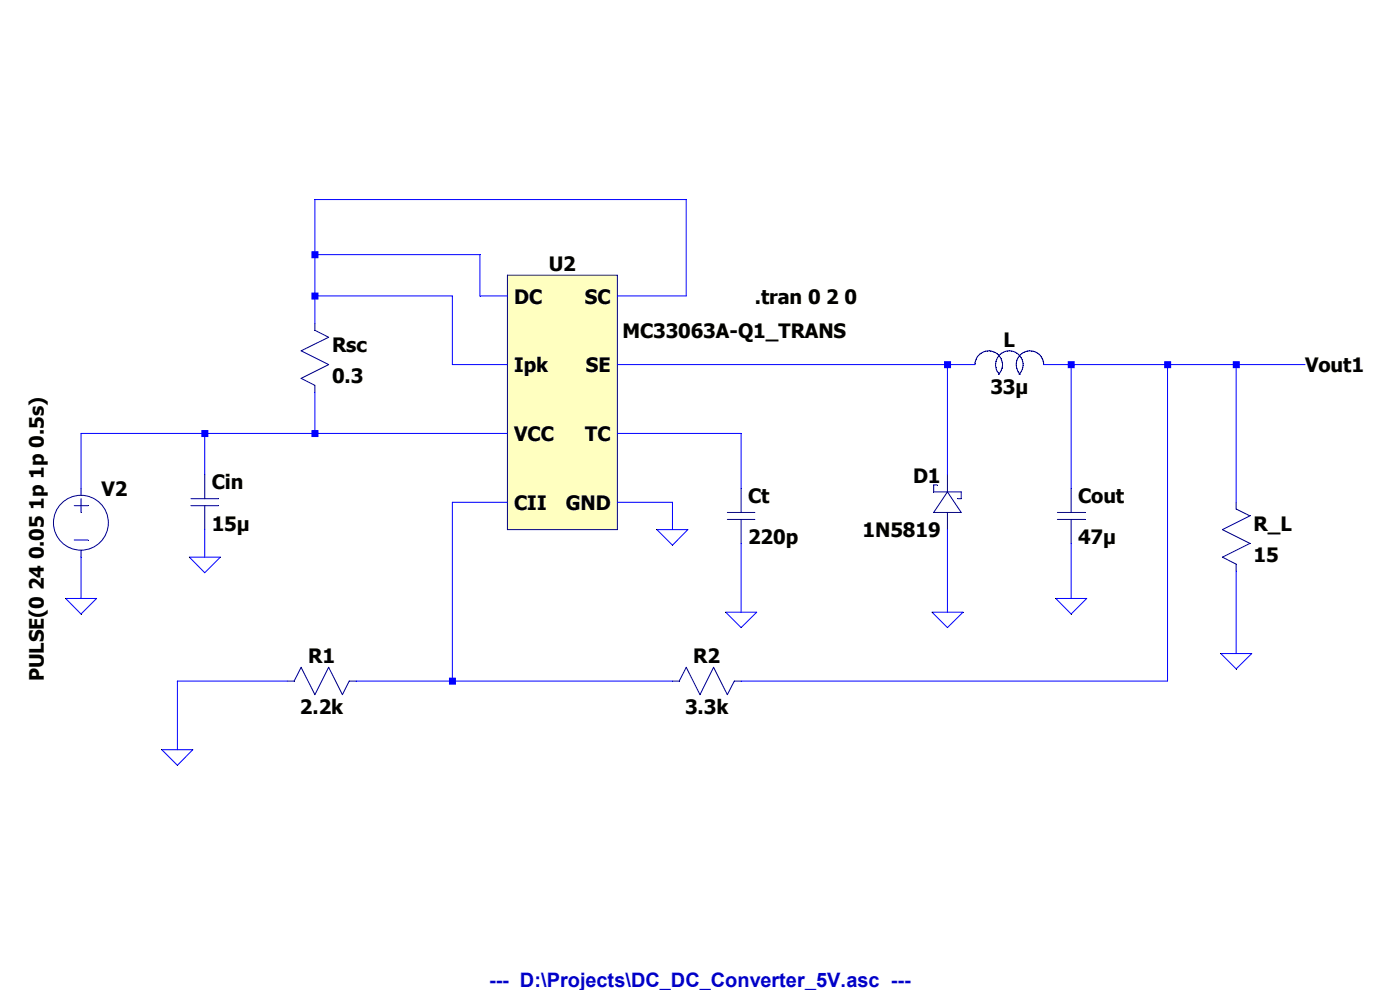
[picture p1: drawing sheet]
<svg xmlns="http://www.w3.org/2000/svg" width="297mm" height="210mm" viewBox="0 0 297 210" stroke-linecap="round" stroke-linejoin="round" font-family="sans-serif">
<path d="M15.7 107.3h3" fill="none" stroke="#00007f" stroke-width=".21"/>
<path d="M15.7 114.6h3" fill="none" stroke="#00007f" stroke-width=".21"/>
<path d="M17.2 105.8v2.9" fill="none" stroke="#00007f" stroke-width=".21"/>
<path d="M17.2 116.8v1.4" fill="none" stroke="#00007f" stroke-width=".21"/>
<path d="M17.2 103.6v1.5" fill="none" stroke="#00007f" stroke-width=".21"/>
<circle cx="17.2" cy="110.9" r="5.8" fill="none" stroke="#00007f" stroke-width=".21"/>
<path d="M107.7 58.4h23.3v54h-23.3z" fill="#ffffc0"/>
<path d="M107.7 58.4h23.3" fill="none" stroke="#00007f" stroke-width=".21"/>
<path d="M131 58.4v54" fill="none" stroke="#00007f" stroke-width=".21"/>
<path d="M107.7 112.4h23.3" fill="none" stroke="#00007f" stroke-width=".21"/>
<path d="M107.7 58.4v54" fill="none" stroke="#00007f" stroke-width=".21"/>
<path d="M66.8 81.7v1.5" fill="none" stroke="#00007f" stroke-width=".21"/>
<path d="M63.9 80.3l2.9 1.4" fill="none" stroke="#00007f" stroke-width=".21"/>
<path d="M69.7 77.3l-5.8 3" fill="none" stroke="#00007f" stroke-width=".21"/>
<path d="M63.9 74.4l5.8 2.9" fill="none" stroke="#00007f" stroke-width=".21"/>
<path d="M69.7 71.5l-5.8 2.9" fill="none" stroke="#00007f" stroke-width=".21"/>
<path d="M66.8 68.6v1.5" fill="none" stroke="#00007f" stroke-width=".21"/>
<path d="M66.8 70.1l2.9 1.4" fill="none" stroke="#00007f" stroke-width=".21"/>
<path d="M203.2 105.8h.7" fill="none" stroke="#00007f" stroke-width=".21"/>
<path d="M203.9 104.4v1.4" fill="none" stroke="#00007f" stroke-width=".21"/>
<path d="M198.1 104.4h5.8" fill="none" stroke="#00007f" stroke-width=".21"/>
<path d="M198.1 102.9v1.5" fill="none" stroke="#00007f" stroke-width=".21"/>
<path d="M198.1 102.9h.7" fill="none" stroke="#00007f" stroke-width=".21"/>
<path d="M198.1 108.7h5.8" fill="none" stroke="#00007f" stroke-width=".21"/>
<path d="M201 104.4l-2.9 4.3" fill="none" stroke="#00007f" stroke-width=".21"/>
<path d="M201 104.4l2.9 4.3" fill="none" stroke="#00007f" stroke-width=".21"/>
<path d="M201 108.7v3.7" fill="none" stroke="#00007f" stroke-width=".21"/>
<path d="M201 100.7v3.7" fill="none" stroke="#00007f" stroke-width=".21"/>
<path d="M157.2 110.2v5.1" fill="none" stroke="#00007f" stroke-width=".21"/>
<path d="M157.2 103.6v5.1" fill="none" stroke="#00007f" stroke-width=".21"/>
<path d="M154.3 108.7h5.8" fill="none" stroke="#00007f" stroke-width=".21"/>
<path d="M154.3 110.2h5.8" fill="none" stroke="#00007f" stroke-width=".21"/>
<path d="M211.8 79.1l.2 .3" fill="none" stroke="#00007f" stroke-width=".21"/>
<path d="M211.5 78.7l.3 .4" fill="none" stroke="#00007f" stroke-width=".21"/>
<path d="M211.4 78.4l.1 .3" fill="none" stroke="#00007f" stroke-width=".21"/>
<path d="M211.3 77.9l.1 .5" fill="none" stroke="#00007f" stroke-width=".21"/>
<path d="M211.2 77.5l.1 .4" fill="none" stroke="#00007f" stroke-width=".21"/>
<path d="M211.2 77.1v.4" fill="none" stroke="#00007f" stroke-width=".21"/>
<path d="M211.3 76.7l-.1 .4" fill="none" stroke="#00007f" stroke-width=".21"/>
<path d="M211.5 76.2l-.2 .5" fill="none" stroke="#00007f" stroke-width=".21"/>
<path d="M211.6 75.9l-.1 .3" fill="none" stroke="#00007f" stroke-width=".21"/>
<path d="M211.9 75.5l-.3 .4" fill="none" stroke="#00007f" stroke-width=".21"/>
<path d="M212.2 75.2l-.3 .3" fill="none" stroke="#00007f" stroke-width=".21"/>
<path d="M212.5 74.9l-.3 .3" fill="none" stroke="#00007f" stroke-width=".21"/>
<path d="M212.9 74.7l-.4 .2" fill="none" stroke="#00007f" stroke-width=".21"/>
<path d="M213.3 74.5l-.4 .2" fill="none" stroke="#00007f" stroke-width=".21"/>
<path d="M213.7 74.5h-.4" fill="none" stroke="#00007f" stroke-width=".21"/>
<path d="M214.1 74.4l-.4 .1" fill="none" stroke="#00007f" stroke-width=".21"/>
<path d="M214.1 74.4l.4 .1" fill="none" stroke="#00007f" stroke-width=".21"/>
<path d="M214.5 74.5h.5" fill="none" stroke="#00007f" stroke-width=".21"/>
<path d="M215 74.5l.4 .2" fill="none" stroke="#00007f" stroke-width=".21"/>
<path d="M215.4 74.7l.3 .2" fill="none" stroke="#00007f" stroke-width=".21"/>
<path d="M215.7 74.9l.4 .3" fill="none" stroke="#00007f" stroke-width=".21"/>
<path d="M216.1 75.2l.3 .3" fill="none" stroke="#00007f" stroke-width=".21"/>
<path d="M216.4 75.5l.2 .4" fill="none" stroke="#00007f" stroke-width=".21"/>
<path d="M216.6 75.9l.2 .3" fill="none" stroke="#00007f" stroke-width=".21"/>
<path d="M216.8 76.2l.2 .5" fill="none" stroke="#00007f" stroke-width=".21"/>
<path d="M217 76.7v.4" fill="none" stroke="#00007f" stroke-width=".21"/>
<path d="M217 77.1v.4" fill="none" stroke="#00007f" stroke-width=".21"/>
<path d="M217 77.5v.4" fill="none" stroke="#00007f" stroke-width=".21"/>
<path d="M217 77.9l-.1 .5" fill="none" stroke="#00007f" stroke-width=".21"/>
<path d="M216.9 78.4l-.2 .3" fill="none" stroke="#00007f" stroke-width=".21"/>
<path d="M216.7 78.7l-.2 .4" fill="none" stroke="#00007f" stroke-width=".21"/>
<path d="M216.5 79.1l-.3 .3" fill="none" stroke="#00007f" stroke-width=".21"/>
<path d="M216.2 79.2l.3 .2" fill="none" stroke="#00007f" stroke-width=".21"/>
<path d="M216 78.9l.2 .3" fill="none" stroke="#00007f" stroke-width=".21"/>
<path d="M215.9 78.5l.1 .4" fill="none" stroke="#00007f" stroke-width=".21"/>
<path d="M215.7 78.2l.2 .3" fill="none" stroke="#00007f" stroke-width=".21"/>
<path d="M215.6 77.9l.1 .3" fill="none" stroke="#00007f" stroke-width=".21"/>
<path d="M215.6 77.5v.4" fill="none" stroke="#00007f" stroke-width=".21"/>
<path d="M215.6 77.1v.4" fill="none" stroke="#00007f" stroke-width=".21"/>
<path d="M215.6 76.8v.3" fill="none" stroke="#00007f" stroke-width=".21"/>
<path d="M215.7 76.5l-.1 .3" fill="none" stroke="#00007f" stroke-width=".21"/>
<path d="M215.9 76.1l-.2 .4" fill="none" stroke="#00007f" stroke-width=".21"/>
<path d="M216 75.8l-.1 .3" fill="none" stroke="#00007f" stroke-width=".21"/>
<path d="M216.2 75.5l-.2 .3" fill="none" stroke="#00007f" stroke-width=".21"/>
<path d="M216.5 75.2l-.3 .3" fill="none" stroke="#00007f" stroke-width=".21"/>
<path d="M216.8 75l-.3 .2" fill="none" stroke="#00007f" stroke-width=".21"/>
<path d="M217.1 74.8l-.3 .2" fill="none" stroke="#00007f" stroke-width=".21"/>
<path d="M217.4 74.7l-.3 .1" fill="none" stroke="#00007f" stroke-width=".21"/>
<path d="M217.7 74.5l-.3 .2" fill="none" stroke="#00007f" stroke-width=".21"/>
<path d="M218.1 74.5h-.4" fill="none" stroke="#00007f" stroke-width=".21"/>
<path d="M218.4 74.4l-.3 .1" fill="none" stroke="#00007f" stroke-width=".21"/>
<path d="M218.4 74.4l.4 .1" fill="none" stroke="#00007f" stroke-width=".21"/>
<path d="M218.8 74.5h.4" fill="none" stroke="#00007f" stroke-width=".21"/>
<path d="M219.2 74.5l.3 .1" fill="none" stroke="#00007f" stroke-width=".21"/>
<path d="M219.5 74.6l.3 .2" fill="none" stroke="#00007f" stroke-width=".21"/>
<path d="M219.8 74.8l.3 .1" fill="none" stroke="#00007f" stroke-width=".21"/>
<path d="M220.1 74.9l.3 .2" fill="none" stroke="#00007f" stroke-width=".21"/>
<path d="M220.4 75.1l.3 .3" fill="none" stroke="#00007f" stroke-width=".21"/>
<path d="M220.7 75.4l.2 .3" fill="none" stroke="#00007f" stroke-width=".21"/>
<path d="M220.9 75.7l.2 .3" fill="none" stroke="#00007f" stroke-width=".21"/>
<path d="M221.1 76l.1 .3" fill="none" stroke="#00007f" stroke-width=".21"/>
<path d="M221.2 76.3l.1 .4" fill="none" stroke="#00007f" stroke-width=".21"/>
<path d="M221.3 76.7l.1 .3" fill="none" stroke="#00007f" stroke-width=".21"/>
<path d="M221.4 77v.3" fill="none" stroke="#00007f" stroke-width=".21"/>
<path d="M206.8 77v.3" fill="none" stroke="#00007f" stroke-width=".21"/>
<path d="M206.9 76.7l-.1 .3" fill="none" stroke="#00007f" stroke-width=".21"/>
<path d="M207.1 76.3l-.2 .4" fill="none" stroke="#00007f" stroke-width=".21"/>
<path d="M207.2 76l-.1 .3" fill="none" stroke="#00007f" stroke-width=".21"/>
<path d="M207.3 75.7l-.1 .3" fill="none" stroke="#00007f" stroke-width=".21"/>
<path d="M207.6 75.4l-.3 .3" fill="none" stroke="#00007f" stroke-width=".21"/>
<path d="M207.9 75.1l-.3 .3" fill="none" stroke="#00007f" stroke-width=".21"/>
<path d="M208.2 74.9l-.3 .2" fill="none" stroke="#00007f" stroke-width=".21"/>
<path d="M208.4 74.8l-.2 .1" fill="none" stroke="#00007f" stroke-width=".21"/>
<path d="M208.8 74.6l-.4 .2" fill="none" stroke="#00007f" stroke-width=".21"/>
<path d="M209.1 74.5l-.3 .1" fill="none" stroke="#00007f" stroke-width=".21"/>
<path d="M209.5 74.5h-.4" fill="none" stroke="#00007f" stroke-width=".21"/>
<path d="M209.8 74.4l-.3 .1" fill="none" stroke="#00007f" stroke-width=".21"/>
<path d="M209.8 74.4l.4 .1" fill="none" stroke="#00007f" stroke-width=".21"/>
<path d="M210.2 74.5h.3" fill="none" stroke="#00007f" stroke-width=".21"/>
<path d="M210.5 74.5l.4 .2" fill="none" stroke="#00007f" stroke-width=".21"/>
<path d="M210.9 74.7l.3 .1" fill="none" stroke="#00007f" stroke-width=".21"/>
<path d="M211.2 74.8l.3 .2" fill="none" stroke="#00007f" stroke-width=".21"/>
<path d="M211.5 75l.3 .2" fill="none" stroke="#00007f" stroke-width=".21"/>
<path d="M211.8 75.2l.2 .3" fill="none" stroke="#00007f" stroke-width=".21"/>
<path d="M212 75.5l.2 .3" fill="none" stroke="#00007f" stroke-width=".21"/>
<path d="M212.2 75.8l.2 .3" fill="none" stroke="#00007f" stroke-width=".21"/>
<path d="M212.4 76.1l.1 .4" fill="none" stroke="#00007f" stroke-width=".21"/>
<path d="M212.5 76.5l.1 .3" fill="none" stroke="#00007f" stroke-width=".21"/>
<path d="M212.6 76.8l.1 .3" fill="none" stroke="#00007f" stroke-width=".21"/>
<path d="M212.7 77.1v.4" fill="none" stroke="#00007f" stroke-width=".21"/>
<path d="M212.7 77.5l-.1 .4" fill="none" stroke="#00007f" stroke-width=".21"/>
<path d="M212.6 77.9v.3" fill="none" stroke="#00007f" stroke-width=".21"/>
<path d="M212.6 78.2l-.2 .3" fill="none" stroke="#00007f" stroke-width=".21"/>
<path d="M212.4 78.5l-.1 .4" fill="none" stroke="#00007f" stroke-width=".21"/>
<path d="M212.3 78.9l-.3 .3" fill="none" stroke="#00007f" stroke-width=".21"/>
<path d="M212 79.2l-.2 .2" fill="none" stroke="#00007f" stroke-width=".21"/>
<path d="M227.2 110.2v5.1" fill="none" stroke="#00007f" stroke-width=".21"/>
<path d="M227.2 103.6v5.1" fill="none" stroke="#00007f" stroke-width=".21"/>
<path d="M224.3 108.7h5.9" fill="none" stroke="#00007f" stroke-width=".21"/>
<path d="M224.3 110.2h5.9" fill="none" stroke="#00007f" stroke-width=".21"/>
<path d="M142.7 144.5h1.4" fill="none" stroke="#00007f" stroke-width=".21"/>
<path d="M145.6 141.6l-1.5 2.9" fill="none" stroke="#00007f" stroke-width=".21"/>
<path d="M145.6 141.6l2.9 5.8" fill="none" stroke="#00007f" stroke-width=".21"/>
<path d="M151.4 141.6l-2.9 5.8" fill="none" stroke="#00007f" stroke-width=".21"/>
<path d="M151.4 141.6l2.9 5.8" fill="none" stroke="#00007f" stroke-width=".21"/>
<path d="M155.8 144.5h1.4" fill="none" stroke="#00007f" stroke-width=".21"/>
<path d="M155.8 144.5l-1.5 2.9" fill="none" stroke="#00007f" stroke-width=".21"/>
<path d="M74.1 144.5h1.5" fill="none" stroke="#00007f" stroke-width=".21"/>
<path d="M74.1 144.5l-1.5 2.9" fill="none" stroke="#00007f" stroke-width=".21"/>
<path d="M69.7 141.6l2.9 5.8" fill="none" stroke="#00007f" stroke-width=".21"/>
<path d="M69.7 141.6l-2.9 5.8" fill="none" stroke="#00007f" stroke-width=".21"/>
<path d="M63.9 141.6l2.9 5.8" fill="none" stroke="#00007f" stroke-width=".21"/>
<path d="M61 144.5h1.4" fill="none" stroke="#00007f" stroke-width=".21"/>
<path d="M63.9 141.6l-1.5 2.9" fill="none" stroke="#00007f" stroke-width=".21"/>
<path d="M262.3 119.7v1.4" fill="none" stroke="#00007f" stroke-width=".21"/>
<path d="M259.3 118.2l3 1.5" fill="none" stroke="#00007f" stroke-width=".21"/>
<path d="M265.2 115.3l-5.9 2.9" fill="none" stroke="#00007f" stroke-width=".21"/>
<path d="M259.3 112.4l5.9 2.9" fill="none" stroke="#00007f" stroke-width=".21"/>
<path d="M265.2 109.4l-5.9 3" fill="none" stroke="#00007f" stroke-width=".21"/>
<path d="M262.3 106.6v1.4" fill="none" stroke="#00007f" stroke-width=".21"/>
<path d="M262.3 108l2.9 1.4" fill="none" stroke="#00007f" stroke-width=".21"/>
<path d="M43.4 107.3v5.1" fill="none" stroke="#00007f" stroke-width=".21"/>
<path d="M43.4 100.7v5.1" fill="none" stroke="#00007f" stroke-width=".21"/>
<path d="M40.5 105.8h5.9" fill="none" stroke="#00007f" stroke-width=".21"/>
<path d="M40.5 107.3h5.9" fill="none" stroke="#00007f" stroke-width=".21"/>
<path d="M66.8 42.3h78.8M40.2 118.2h6.5l-3.3 3.3zM139.4 112.4h6.5l-3.2 3.3zM13.9 127h6.6l-3.3 3.3zM154 129.9h6.5l-3.3 3.2zM197.7 129.9h6.6l-3.3 3.2zM224 127h6.5l-3.3 3.3zM259 138.6h6.6l-3.3 3.3zM34.3 159h6.6l-3.3 3.3z" fill="none" stroke="#00f" stroke-width=".21"/>
<path d="M66.8 42.3v11.7" fill="none" stroke="#00f" stroke-width=".21"/>
<path d="M66.8 54h35" fill="none" stroke="#00f" stroke-width=".21"/>
<path d="M66.8 54v8.8" fill="none" stroke="#00f" stroke-width=".21"/>
<path d="M66.8 62.8h29.2" fill="none" stroke="#00f" stroke-width=".21"/>
<path d="M101.8 54v8.8" fill="none" stroke="#00f" stroke-width=".21"/>
<path d="M101.8 62.8h5.9" fill="none" stroke="#00f" stroke-width=".21"/>
<path d="M145.6 42.3v20.5" fill="none" stroke="#00f" stroke-width=".21"/>
<path d="M131 62.8h14.6" fill="none" stroke="#00f" stroke-width=".21"/>
<path d="M66.8 62.8v5.8" fill="none" stroke="#00f" stroke-width=".21"/>
<path d="M96 62.8v14.5" fill="none" stroke="#00f" stroke-width=".21"/>
<path d="M96 77.3h11.7" fill="none" stroke="#00f" stroke-width=".21"/>
<path d="M131 77.3h70" fill="none" stroke="#00f" stroke-width=".21"/>
<path d="M201 77.3h5.8" fill="none" stroke="#00f" stroke-width=".21"/>
<path d="M221.4 77.3h5.8" fill="none" stroke="#00f" stroke-width=".21"/>
<path d="M227.2 77.3h20.5" fill="none" stroke="#00f" stroke-width=".21"/>
<path d="M247.7 77.3h14.6" fill="none" stroke="#00f" stroke-width=".21"/>
<path d="M262.3 77.3h14.6" fill="none" stroke="#00f" stroke-width=".21"/>
<path d="M17.2 91.9h26.2" fill="none" stroke="#00f" stroke-width=".21"/>
<path d="M66.8 83.2v8.7" fill="none" stroke="#00f" stroke-width=".21"/>
<path d="M43.4 91.9h23.4" fill="none" stroke="#00f" stroke-width=".21"/>
<path d="M66.8 91.9h40.9" fill="none" stroke="#00f" stroke-width=".21"/>
<path d="M131 91.9h26.2" fill="none" stroke="#00f" stroke-width=".21"/>
<path d="M43.4 91.9v8.8" fill="none" stroke="#00f" stroke-width=".21"/>
<path d="M201 77.3v23.4" fill="none" stroke="#00f" stroke-width=".21"/>
<path d="M17.2 91.9v11.7" fill="none" stroke="#00f" stroke-width=".21"/>
<path d="M157.2 91.9v11.7" fill="none" stroke="#00f" stroke-width=".21"/>
<path d="M227.2 77.3v26.3" fill="none" stroke="#00f" stroke-width=".21"/>
<path d="M96 106.6h11.7" fill="none" stroke="#00f" stroke-width=".21"/>
<path d="M131 106.6h11.7" fill="none" stroke="#00f" stroke-width=".21"/>
<path d="M262.3 77.3v29.3" fill="none" stroke="#00f" stroke-width=".21"/>
<path d="M142.7 106.6v5.8" fill="none" stroke="#00f" stroke-width=".21"/>
<path d="M43.4 112.4v5.8" fill="none" stroke="#00f" stroke-width=".21"/>
<path d="M17.2 118.2v8.8" fill="none" stroke="#00f" stroke-width=".21"/>
<path d="M227.2 115.3v11.7" fill="none" stroke="#00f" stroke-width=".21"/>
<path d="M157.2 115.3v14.6" fill="none" stroke="#00f" stroke-width=".21"/>
<path d="M201 112.4v17.5" fill="none" stroke="#00f" stroke-width=".21"/>
<path d="M262.3 121.1v17.5" fill="none" stroke="#00f" stroke-width=".21"/>
<path d="M37.6 144.5h23.4" fill="none" stroke="#00f" stroke-width=".21"/>
<path d="M96 106.6v37.9" fill="none" stroke="#00f" stroke-width=".21"/>
<path d="M75.6 144.5h20.4" fill="none" stroke="#00f" stroke-width=".21"/>
<path d="M96 144.5h46.7" fill="none" stroke="#00f" stroke-width=".21"/>
<path d="M247.7 77.3v67.2" fill="none" stroke="#00f" stroke-width=".21"/>
<path d="M157.2 144.5h90.5" fill="none" stroke="#00f" stroke-width=".21"/>
<path d="M37.6 144.5v14.5" fill="none" stroke="#00f" stroke-width=".21"/>
<path d="M42.7 91.2h1.5v1.5h-1.5zM66.1 53.3h1.5v1.5h-1.5zM66.1 62.1h1.5v1.4h-1.5zM66.1 91.2h1.5v1.5h-1.5zM95.2 143.8h1.5v1.4h-1.5zM200.3 76.6h1.5v1.5h-1.5zM226.5 76.6h1.5v1.5h-1.5zM247 76.6h1.5v1.5h-1.5zM261.5 76.6h1.5v1.5h-1.5z" fill-rule="evenodd" fill="#00f"/>
<g font-size="4.2">
<text x="116.4" y="57.5">U2</text>
<text x="109.1" y="64.4">DC</text>
<text x="124.1" y="64.4">SC</text>
<text x="160.1" y="64.4">.tran 0 2 0</text>
<text x="132" y="71.7">MC33063A-Q1_TRANS</text>
<text x="70.4" y="74.6">Rsc</text>
<text x="212.9" y="73.5">L</text>
<text x="70.4" y="81.2">0.3</text>
<text x="109.1" y="79">Ipk</text>
<text x="124.3" y="79">SE</text>
<text x="210.1" y="83.6">33µ</text>
<text x="276.9" y="79">Vout1</text>
<text x="109.1" y="93.6">VCC</text>
<text x="124.2" y="93.6">TC</text>
<text x="21.5" y="105.3">V2</text>
<text x="44.9" y="103.8">Cin</text>
<text x="158.7" y="106.7">Ct</text>
<text x="193.7" y="102.4">D1</text>
<text x="228.7" y="106.7">Cout</text>
<text x="44.9" y="112.6">15µ</text>
<text x="109.1" y="108.2">CII</text>
<text x="120" y="108.2">GND</text>
<text x="265.9" y="112.6">R_L</text>
<text x="158.7" y="115.5">220p</text>
<text x="183" y="114">1N5819</text>
<text x="228.7" y="115.5">47µ</text>
<text x="265.9" y="119.1">15</text>
<text x="65.4" y="140.7">R1</text>
<text x="147.1" y="140.7">R2</text>
<text x="9.3" y="144.5" transform="rotate(-90 9.3 144.5)">PULSE(0 24 0.05 1p 1p 0.5s)</text>
<text x="63.6" y="151.6">2.2k</text>
<text x="145.3" y="151.6">3.3k</text>
</g>
<text font-size="4.2" fill="#0000c8" x="103.7" y="209.3">--- D:\Projects\DC_DC_Converter_5V.asc ---</text>
</svg>
